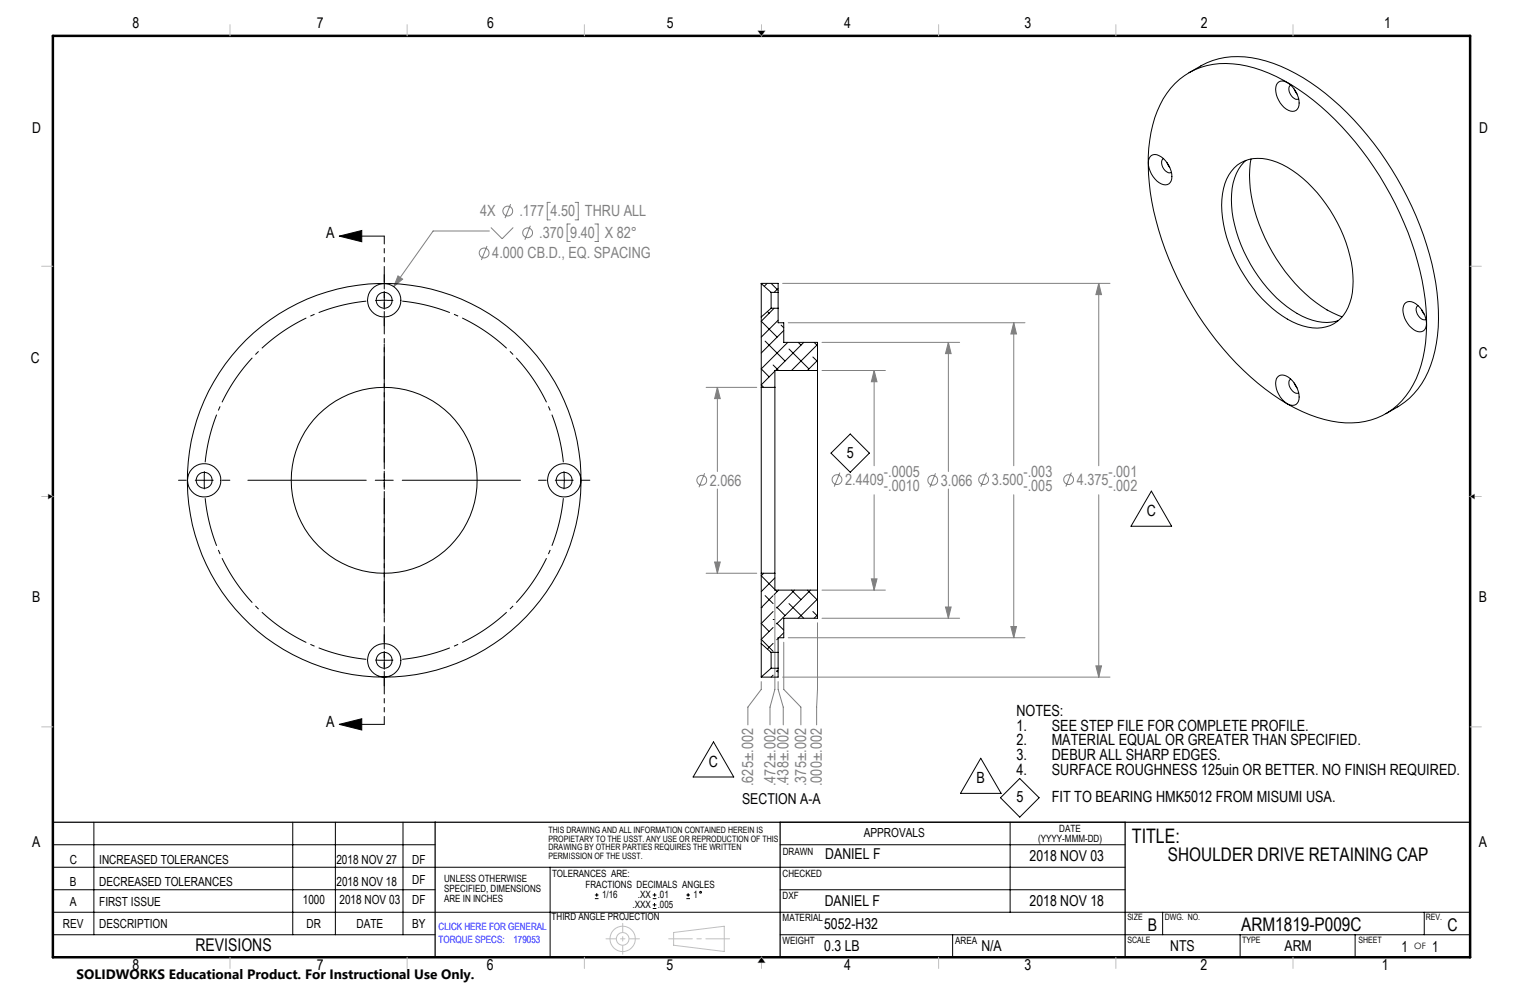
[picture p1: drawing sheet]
<svg xmlns="http://www.w3.org/2000/svg" width="432mm" height="279mm" viewBox="0 0 432 279" stroke-linecap="round" stroke-linejoin="round" font-family="sans-serif">
<g fill="none" stroke="#c0c0c0" stroke-width=".28">
<path d="M64.9 6.9v3.2M114.9 6.9v3.2M164.9 6.9v3.2M213.9 8.7h2l-1 1.4zM214.9 6.9v3.2M264.9 6.9v3.2M314.9 6.9v3.2M364.9 6.9v3.2M11.7 75.1h3.2M414.9 75.1h3.2M13.6 139.5l1.3 .6-1.3 .7zM11.7 140.1h3.2"/>
<path d="M414.9 140.1h3.2M414.9 140.1l1.2-.6v1.3zM11.7 205.1h3.2M414.9 205.1h3.2M64.9 270.2v3.1M114.9 270.2v3.1M164.9 270.2v3.1M190.1 263.2l14.3-1.8v7.1l-14.3-1.7zM214.9 270.2v3.1M214.9 270.2l1 1.5h-2zM264.9 270.2v3.1M314.9 270.2v3.1"/>
<path d="M364.9 270.2v3.1"/>
<circle cx="175.7" cy="265" r="3.6"/>
<circle cx="175.7" cy="265" r="1.79"/>
</g>
<g fill="none" stroke="#000" stroke-width=".28">
<path d="M95.7 66.6l6.4-1.5v3.1zM95.7 66.6h12.7M108.4 77.5v2.2M105.9 84.8h5.1M108.4 82.2v5.1M108.4 89.8v2.2M108.4 97.1v33.4M50.4 135.5h2.2M55.1 135.5h5.1M57.7 133v5.1M62.7 135.5h2.2M70 135.5h33.4"/>
<path d="M105.9 135.5h5.1M108.4 133v5.1M113.5 135.5h33.4M152 135.5h2.2M156.7 135.5h5.1M159.2 133v5.1M164.3 135.5h2.2M234.5 127.9l5.5-5.4 5.4 5.4-5.4 5.4zM324.9 138.6l5.8 9.9h-11.5zM108.4 140.6v33.4M108.4 179.1v2.2M105.9 186.3h5.1"/>
<path d="M108.4 183.8v5.1M108.4 191.4v2.2M95.7 204.4l6.4-1.6v3.2zM95.7 204.4h12.7M201.4 209.4l5.7 9.9h-11.5zM276.8 214l5.7 9.9h-11.4zM14.9 238.4h107.9M26.5 232.1v31.7M82.6 232.1v31.7M94.7 232.1v31.7M113.7 232.1v31.7M220.2 238.4h97.3"/>
<path d="M220.2 232.1h97.3M282.4 225.1l5.4-5.4 5.5 5.4-5.5 5.5zM285.1 232.1v25.4M14.9 257.5h400M14.9 251.1h107.9M14.9 244.8h302.6M155.3 244.8v25.4M167.9 253.6h1M167.9 252.6h1M168.4 252.1v1M184.2 256.4h1M184.2 255.4h1"/>
<path d="M184.2 253.6h1M184.2 252.6h1M184.7 254.8v1.1M184.7 252.1v1M193.7 253.6h1M193.7 252.6h1M194.2 252.1v1M220.2 251.1h97.3M328.1 257.5v6.3M402 257.5v6.3M14.9 263.8h107.9M220.2 263.8h194.7"/>
<path d="M268.9 263.8v6.4M350 263.8v6.4M382.4 263.8v6.4"/>
<circle cx="197.7" cy="251.8" r=".26"/>
</g>
<path d="M14.9 232.1h400M122.8 232.1v38.1M220.2 232.1v38.1M317.5 232.1v38.1" fill="none" stroke="#000" stroke-width=".35"/>
<path d="M14.9 10.1h400v260.1h-400z" fill="none" stroke="#000" stroke-width=".7"/>
<path d="M175.7 260.6v8.7" fill="none" stroke="#c0c0c0" stroke-width=".28" stroke-dasharray="15.2 1.3 1.3 1.3" stroke-dashoffset="12.8"/>
<path d="M171 265h9.5" fill="none" stroke="#c0c0c0" stroke-width=".28" stroke-dasharray="15.2 1.3 1.3 1.3" stroke-dashoffset="12.4"/>
<path d="M188.7 265h17.2" fill="none" stroke="#c0c0c0" stroke-width=".28" stroke-dasharray="15.2 1.3 1.3 1.3" stroke-dashoffset="8.5"/>
<path d="M13.6 140.1v.7l1.3-.7zM13.6 139.5v.6h1.3zM414.9 140.1h1.2v-.6zM414.9 140.1l1.2 .7v-.7zM214.9 270.2l-1 1.5h1zM214.9 270.2v1.5h1zM214.9 8.7v1.4l1-1.4zM213.9 8.7l1 1.4v-1.4z" fill-rule="evenodd" fill="#000"/>
<g fill="none" stroke="#808080" stroke-width=".28">
<path d="M144.1 57.6l-1.6 4M155.3 57.1h-.9v5h.9M162.3 57.1h.9v5h-.9M112.3 77.9l1.3 .9-2.5 2.1zM137.4 69.4l-1.5 4M138.1 65.2h-15.9l-11.1 15.7M138.5 64.2l3.2 3.2 3.2-3.2M149.7 63.7l-1.6 4M160.9 63.2h-.8v5h.8M167.9 63.2h.9v5h-.9M220.9 80h92.4M310.1 80l.8 3.1h-1.6z"/>
<path d="M310.1 80v51.4M222.5 91.1h66.8M232 96.6h38.8M267.7 96.6v36.5M267.7 96.6l.7 3.2h-1.6zM286.1 91.1l.8 3.2h-1.6zM286.1 91.1v40.3M199.3 109.3h14.3M202.5 109.3l.8 3.2h-1.6zM202.5 109.3v23.8M232 104.6h17.9M246.7 104.6l.8 3.1h-1.6z"/>
<path d="M246.7 104.6v26.8M198.9 133.6l-1.6 3.9M202.5 138v23.8M237 133.4l-1.6 3.9M246.7 139.6v26.9M264 133.6l-1.6 3.9M267.7 138v36.5M278.4 133.4l-1.6 3.9M286.1 139.6v40.4M302.4 133.4l-1.6 3.9M310.1 139.6v51.5M201.7 158.6h1.6l-.8 3.2z"/>
<path d="M199.3 161.8h14.3M218.7 167.8v26.8l-1.4 5v5M222.5 180h66.8M230.7 175.8v18.8l-.2 10M232 166.5h17.9M232 174.5h38.8M245.9 163.4h1.6l-.8 3.1zM266.8 171.3h1.6l-.7 3.2zM285.3 176.8h1.6l-.8 3.2zM214.8 192.4v2.2l-3.7 5v5M219.6 192.4v2.2l1.5 5v5M220.9 191.1h92.4"/>
<path d="M221.2 181.3v13.3l4.8 5v5M309.3 187.9h1.6l-.8 3.2z"/>
<circle cx="143.3" cy="59.6" r="1.38"/>
<circle cx="136.6" cy="71.4" r="1.38"/>
<circle cx="148.9" cy="65.7" r="1.38"/>
<circle cx="198" cy="135.6" r="1.38"/>
<circle cx="236.2" cy="135.3" r="1.38"/>
<circle cx="263.2" cy="135.6" r="1.38"/>
<circle cx="277.6" cy="135.3" r="1.38"/>
<circle cx="301.6" cy="135.3" r="1.38"/>
</g>
<path d="M103.4 85a50.8 50.8 0 0 0-45.5 45.5M159 130.5a50.8 50.8 0 0 0-45.5-45.5M57.9 140.6a50.8 50.8 0 0 0 45.5 45.5M113.5 186.1a50.8 50.8 0 0 0 45.5-45.5" fill="none" stroke="#000" stroke-width=".28" stroke-dasharray="15.2 1.3 1.3 1.3" stroke-dashoffset="1.4" stroke-linecap="butt"/>
<path d="M108.4 66.6v137.8" fill="none" stroke="#000" stroke-width=".28" stroke-dasharray="6.3 1.3 1.3 1.3 1.3 1.3" stroke-dashoffset="4.1"/>
<path d="M95.7 66.6l6.4-1.5v3.1zM95.7 204.4l6.4-1.6v3.2z" fill="#000"/>
<path d="M112.3 77.9l-1.2 3 2.5-2.1zM201.7 158.6h1.6l-.8 3.2zM202.5 109.3l.8 3.2h-1.6zM246.7 104.6l.8 3.1h-1.6zM245.9 163.4h1.6l-.8 3.1zM266.8 171.3h1.6l-.7 3.2zM267.7 96.6l.7 3.2h-1.6zM286.1 91.1l.8 3.2h-1.6zM285.3 176.8h1.6l-.8 3.2zM309.3 187.9h1.6l-.8 3.2zM310.1 80l.8 3.1h-1.6z" fill="#808080"/>
<g fill="none" stroke="#000" stroke-width=".28">
<path d="M331.6 23.6a20.3 20.3 0 0 1 18.3-5.4 50.1 50.1 0 0 1 24.9 13.6 91 91 0 0 1 27.4 52.6 41.6 41.6 0 0 1-3.4 24.2 19.9 19.9 0 0 1-21 10.6 47.9 47.9 0 0 1-24.9-12.8 91.2 91.2 0 0 1-28.3-52.2 43.2 43.2 0 0 1 2.8-24.6 22.4 22.4 0 0 1 4.2-6zM335.6 20.5a23.5 23.5 0 0 1 21.7-3.3 57.8 57.8 0 0 1 24.8 16.6 91 91 0 0 1 23.5 48.6 41.9 41.9 0 0 1-3.4 24.2 22.8 22.8 0 0 1-11.1 10.2M360.5 23.5a2.19 2.19 0 0 1 3.1 0 6.7 6.7 0 0 1 2.8 6.8 2.06 2.06 0 0 1-3.4 .5 6.7 6.7 0 0 1-2.8-6.8zM364.3 24a2.31 2.31 0 0 0 .5 3.4 1.38 1.38 0 0 0 1.7 .5M365.2 25.1l.8 1.4M324.6 44.2a2.19 2.19 0 0 1 3.1 .1 6.7 6.7 0 0 1 2.8 6.8 2.06 2.06 0 0 1-3.4 .4 6.7 6.7 0 0 1-2.8-6.8zM328.4 44.8a2.42 2.42 0 0 0 .9 3.7l.4 .3 .9-.2M329.3 45.9l.8 1.4M348.3 47.4a10.7 10.7 0 0 1 12.1-1.6 35.8 35.8 0 0 1 17 17.1 32.4 32.4 0 0 1 4 21.2 10 10 0 0 1-13.7 7.9 32.3 32.3 0 0 1-16.4-14 37.1 37.1 0 0 1-6.5-21.7 14 14 0 0 1 3.5-8.9zM351.6 45.3a13.8 13.8 0 0 0-4.1 11 40.9 40.9 0 0 0 18.6 32.2 14.4 14.4 0 0 0 11.7 2M353.1 44.9a37.7 37.7 0 0 0 3.9 22.3 45 45 0 0 0 19.1 21.1l2.7 1.1M216.5 80l-.8 .8"/>
<path d="M217.6 80l2 2M214.8 80v9.5M214.8 80h4.8v2.5M214.8 89.5v19.8M214.8 80l2.8 2.5M215.9 96.3l5.6 5.6M216.6 87.9l.5 .5M217.6 82.5v4.5M217.6 87h2M217.6 87l-2.8 2.5M217.6 82.5h2M218.5 87l-3.7 3.7 4.5 4.4"/>
<path d="M219.6 90.4l-4.8 4.7M219.6 81.4l-1.1 1.1M219.6 82.5v4.5M219.6 87v4.1h1.6v5.5h9.5v8M220.5 91.8l.7 .7M221.2 93.3l-6.4 6.3M222.3 96.6l-7.5 7.5 2.3 2.3M222.7 98.5l5.6 5.6M225.3 96.6l.8 .8M226.8 96.6l-7.9 8M229.8 96.6l.9 .9M230.7 97.2l-7.3 7.4"/>
<path d="M396.4 85.7a2.44 2.44 0 0 1 3.8 .5 6.5 6.5 0 0 1 2.1 6.4 2.04 2.04 0 0 1-3.3 .4 6.6 6.6 0 0 1-2.8-6.8zM400.2 86.3a2.27 2.27 0 0 0 .5 3.3 1.45 1.45 0 0 0 1.7 .5M401.2 87.3l.8 1.4M214.8 109.3v52.5M214.8 109.3h3.9M218.2 103l1.5 1.6M218.7 104.7l-3.9 3.9 .7 .7M218.7 109.2l-.1 .1M218.7 109.3v52.5M229.4 100.8l1.3 1.2M230.7 101.7l-2.8 2.9M230.7 104.6v61.9"/>
<path d="M230.7 104.6h-12v4.7M360.5 106.5a2.23 2.23 0 0 1 3.1 0 6.8 6.8 0 0 1 2.8 6.8 2.06 2.06 0 0 1-3.4 .5 6.8 6.8 0 0 1-2.8-6.9zM364.3 107a1.89 1.89 0 0 0 .1 2.9 1.66 1.66 0 0 0 2.1 1M365.2 108.1l.8 1.4M214.8 171.5h.1M214.8 161.8v19.8M214.8 161.8h3.9M215.5 161.8l-.7 .7 3.9 3.9M215.9 168.1l2.3 2.3M218.2 174.8h.1M218.2 177.1l-3.4 3.3 3.4 3.4M218.2 172.6l-3.4 3.4 2.3 2.2"/>
<path d="M218.2 168.1l-3.4 3.4M218.7 163.1l-3.9 3.9M218.7 161.8v4.7h12M218.9 166.5l.4 .5M219.2 175.9l2 1.9M219.2 171.3l2.3 2.4M219.7 166.5l-1.2 1.3M221.2 178.6l-1.4 1.4M222.7 170.4l4.1 4.1M223.4 166.5l2.7 2.7M224.2 166.5l-5 5.1M227.9 166.5l2.8 2.9"/>
<path d="M228.7 166.5l-9.5 9.6M229.4 172.6l1.3 1.3M230.7 169.1l-5.4 5.4M230.7 173.6l-.9 .9M230.7 166.5v8h-9.5v5.5h-1.6v4.1M214.8 181.6v9.5M214.8 181.6l2.8 2.5M217.6 184.1v4.5M217.6 184.1h2M217.6 188.6l-2.8 2.5M217.6 188.6h2M218.2 181.6l-1.6 1.6"/>
<path d="M218.2 190.5l-.6 .6M219.2 189.3l.4 .4M219.6 189.2l-.4 .3M219.6 180.2l-.4 .4M219.6 184.1v4.5M219.6 188.6v2.5h-4.8"/>
<circle cx="108.4" cy="84.7" r="2.24"/>
<circle cx="108.4" cy="84.8" r="4.7"/>
<circle cx="57.6" cy="135.5" r="2.24"/>
<circle cx="57.6" cy="135.6" r="4.7"/>
<circle cx="108.4" cy="135.5" r="26.2"/>
<circle cx="108.4" cy="135.5" r="55.6"/>
<circle cx="159.2" cy="135.5" r="2.24"/>
<circle cx="159.2" cy="135.6" r="4.7"/>
<circle cx="108.4" cy="186.3" r="2.24"/>
<circle cx="108.4" cy="186.4" r="4.7"/>
</g>
<text font-size="5.6" x="319.5" y="238">TITLE:</text>
<g font-size="5.3">
<text x="329.6" y="243.1">SHOULDER DRIVE RETAINING CAP</text>
<text x="350.3" y="262.7">ARM1819-P009C</text>
</g>
<g font-size="4.9">
<text x="324" y="262.6">B</text>
<text x="408.6" y="262.6">C</text>
<text x="55.2" y="268.4">REVISIONS</text>
</g>
<g font-size="4.4" fill="#808080">
<text x="135.5" y="61">4X</text>
<text x="146.6" y="61">.177</text>
<text x="155.4" y="61">4.50</text>
<text x="165.1" y="61">THRU ALL</text>
<text x="152.2" y="67.2">.370</text>
<text x="161" y="67.2">9.40</text>
<text x="170.7" y="67.2">X 82°</text>
<text x="138.9" y="72.9">4.000 CB.D., EQ. SPACING</text>
<text x="200.4" y="137">2.066</text>
<text x="238.5" y="136.8">2.4409</text>
<text x="249.5" y="134.6">-.0005</text>
<text x="265.5" y="137">3.066</text>
<text x="279.9" y="136.8">3.500</text>
<text x="288.9" y="134.6">-.003</text>
<text x="303.9" y="136.8">4.375</text>
<text x="312.8" y="134.6">-.001</text>
<text x="249.5" y="138.6">-.0010</text>
<text x="288.9" y="138.6">-.005</text>
<text x="312.8" y="138.6">-.002</text>
<text x="212.6" y="221.9" transform="rotate(-90 212.6 221.9)">.625±.002</text>
<text x="218.8" y="221.9" transform="rotate(-90 218.8 221.9)">.472±.002</text>
<text x="222.5" y="221.9" transform="rotate(-90 222.5 221.9)">.438±.002</text>
<text x="227.5" y="221.9" transform="rotate(-90 227.5 221.9)">.375±.002</text>
<text x="232" y="221.9" transform="rotate(-90 232 221.9)">.000±.002</text>
</g>
<g font-size="4.4">
<text x="92" y="67.3">A</text>
<text x="239" y="129.3">5</text>
<text x="323.7" y="145.7">C</text>
<text x="286.8" y="202">NOTES:</text>
<text x="92" y="205.1">A</text>
<text x="286.8" y="206.2">1.</text>
<text x="296.8" y="206.2">SEE STEP FILE FOR COMPLETE PROFILE.</text>
<text x="286.8" y="210.3">2.</text>
<text x="286.8" y="214.5">3.</text>
<text x="296.8" y="210.3">MATERIAL EQUAL OR GREATER THAN SPECIFIED.</text>
<text x="296.8" y="214.5">DEBUR ALL SHARP EDGES.</text>
<text x="200.1" y="216.4">C</text>
<text x="275.6" y="221">B</text>
<text x="286.8" y="218.7">4.</text>
<text x="296.8" y="218.7">SURFACE ROUGHNESS 125uin OR BETTER. NO FINISH REQUIRED.</text>
<text x="286.8" y="226.2">5</text>
<text x="296.8" y="226.2">FIT TO BEARING HMK5012 FROM MISUMI USA.</text>
</g>
<g font-size="4.2">
<text x="37.4" y="7.9">8</text>
<text x="89.4" y="8">7</text>
<text x="137.4" y="8">6</text>
<text x="188.1" y="8">5</text>
<text x="238.2" y="8">4</text>
<text x="289.1" y="8">3</text>
<text x="338.9" y="8">2</text>
<text x="390.6" y="8">1</text>
<text x="9.1" y="37.6">D</text>
<text x="417.5" y="37.6">D</text>
<text x="417.4" y="101.2">C</text>
<text x="8.7" y="102.4">C</text>
<text x="9.1" y="169.8">B</text>
<text x="417.4" y="169.8">B</text>
<text x="209.4" y="227">SECTION A-A</text>
<text x="9.1" y="239">A</text>
<text x="417.4" y="239">A</text>
<text x="232.9" y="242.4">DANIEL F</text>
<text x="290.6" y="243.1">2018 NOV 03</text>
<text x="232.8" y="255.6">DANIEL F</text>
<text x="290.6" y="255.6">2018 NOV 18</text>
<text x="232.6" y="262.2">5052-H32</text>
<text x="232.6" y="268.3">0.3 LB</text>
<text x="277" y="268.3">N/A</text>
<text x="330.3" y="268.4">NTS</text>
<text x="362.5" y="268.4">ARM</text>
<text x="395.5" y="268.7">1</text>
<text x="404.2" y="268.7">1</text>
<text x="37.4" y="273.7">8</text>
<text x="89.4" y="273.7">7</text>
<text x="137.4" y="273.7">6</text>
<text x="188.1" y="273.7">5</text>
<text x="238.2" y="273.7">4</text>
<text x="289.1" y="273.7">3</text>
<text x="338.9" y="273.7">2</text>
<text x="390" y="273.7">1</text>
</g>
<text font-size="3.8" x="21.6" y="276.3">SOLIDWORKS Educational Product. For Instructional Use Only.</text>
<g font-size="3.5">
<text x="243.8" y="236.2">APPROVALS</text>
<text x="19.7" y="243.7">C</text>
<text x="28" y="243.7">INCREASED TOLERANCES</text>
<text x="94.9" y="243.7">2018 NOV 27</text>
<text x="116.4" y="243.7">DF</text>
<text x="19.7" y="250">B</text>
<text x="28" y="250">DECREASED TOLERANCES</text>
<text x="95" y="250">2018 NOV 18</text>
<text x="116.4" y="249.5">DF</text>
<text x="19.7" y="255.8">A</text>
<text x="28" y="255.8">FIRST ISSUE</text>
<text x="85.5" y="255.3">1000</text>
<text x="95.8" y="255.3">2018 NOV 03</text>
<text x="116.3" y="255.3">DF</text>
<text x="17.8" y="261.9">REV</text>
<text x="28" y="261.9">DESCRIPTION</text>
<text x="86.5" y="261.9">DR</text>
<text x="100.6" y="261.9">DATE</text>
<text x="116.3" y="261.9">BY</text>
</g>
<g font-size="2.8">
<text x="293" y="237.6">(YYYY-MMM-DD)</text>
<text x="299" y="234.8">DATE</text>
<text x="220.9" y="241.2">DRAWN</text>
<text x="125.3" y="249">UNLESS OTHERWISE</text>
<text x="125.3" y="251.8">SPECIFIED, DIMENSIONS</text>
<text x="155.8" y="247.6">TOLERANCES ARE:</text>
<text x="165.3" y="250.7">FRACTIONS DECIMALS ANGLES</text>
<text x="220.9" y="247.5">CHECKED</text>
<text x="125.3" y="254.6">ARE IN INCHES</text>
<text x="169.9" y="253.5">1/16</text>
<text x="178.5" y="256.3">.XXX .005</text>
<text x="180" y="253.5">.XX .01</text>
<text x="195.7" y="253.5">1</text>
<text x="220.9" y="253.7">DXF</text>
<text x="155.7" y="259.8">THIRD ANGLE PROJECTION</text>
<text x="220.9" y="260">MATERIAL</text>
<text x="220.9" y="266.3">WEIGHT</text>
<text x="269.6" y="266.3">AREA</text>
</g>
<g font-size="2.8" fill="#00f">
<text x="123.8" y="262.5">CLICK HERE FOR GENERAL</text>
<text x="123.8" y="266.1">TORQUE SPECS:</text>
<text x="144.9" y="266.1">179053</text>
</g>
<g font-size="2.5">
<text x="154.8" y="235.1">THIS DRAWING AND ALL INFORMATION CONTAINED HEREIN IS</text>
<text x="154.8" y="237.5">PROPIETARY TO THE USST. ANY USE OR REPRODUCTION OF THIS</text>
<text x="154.8" y="240">DRAWING BY OTHER PARTIES REQUIRES THE WRITTEN</text>
<text x="154.8" y="242.5">PERMISSION OF THE USST.</text>
<text x="318.2" y="259.8">SIZE</text>
<text x="328.7" y="259.8">DWG. NO.</text>
<text x="402.4" y="259.8">REV.</text>
<text x="318.2" y="266">SCALE</text>
<text x="350.6" y="266">TYPE</text>
<text x="383.4" y="266">SHEET</text>
<text x="399.2" y="267.9">OF</text>
</g>
</svg>
